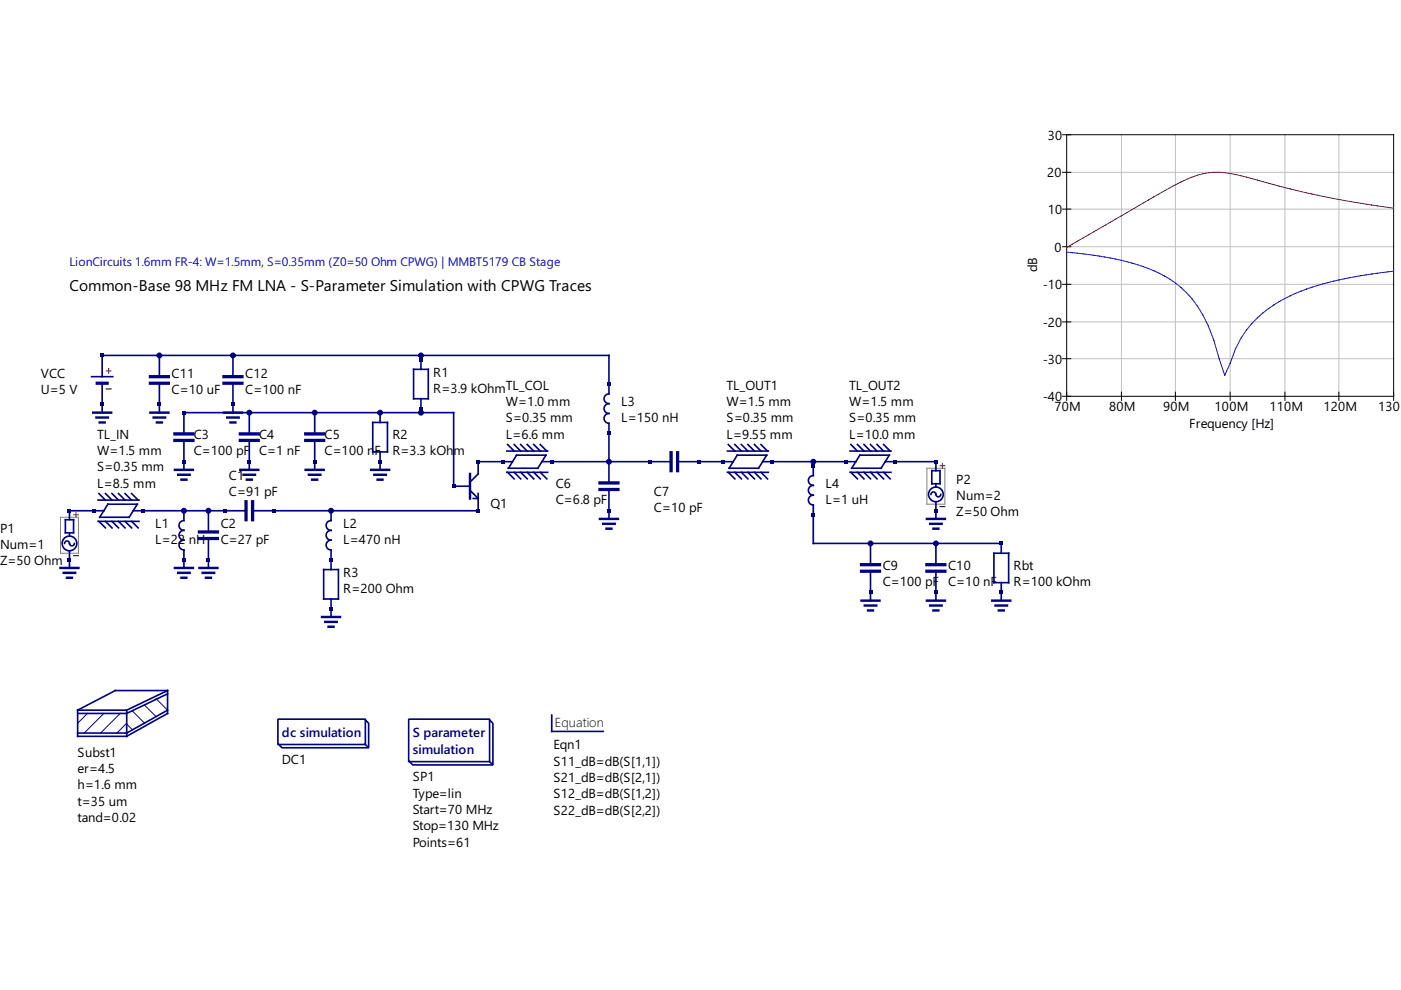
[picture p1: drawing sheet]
<svg xmlns="http://www.w3.org/2000/svg" width="297mm" height="210mm" viewBox="0 0 297 210" stroke-linecap="round" stroke-linejoin="round" font-family="sans-serif">
<g fill="none" stroke="#000080" stroke-width=".35">
<path d="M19.4 79.9h4.5M21.7 79.9v-4.5h107.4v8.1a1.04 1.04 0 0 0-1 1 1.04 1.04 0 0 0 1 1.1 1.04 1.04 0 0 0-1 1 1.04 1.04 0 0 0 1 1.1 1.04 1.04 0 0 0-1 1 1.04 1.04 0 0 0 1 1v12.7M33.8 75.4v4.5M49.4 75.4v4.5M87.7 78.3h3.1v6.2h-3.1zM89.2 75.4v2.9M21.7 81.3v6.2M33.8 81.3v6.2M39 92v-4.5h57.2v15.6h3.4M39 93.4v6.2M49.4 81.3v6.2M52.9 87.5v4.5"/>
<path d="M52.9 93.4v6.2M66.7 87.5v4.5M66.7 93.4v6.2M79 89.6h3.1v6.2h-3.1zM80.6 87.5v2.1M80.6 95.8v3.8M89.2 84.5v3M107.4 95.6h8.7M107.6 94.2l1.4 1.4M108.7 97.9h-7.3v2.6l-1.8 1.7M109 94.2l1.4 1.4M109.5 96.5h6.3l-1.8 2.8h-6.2z"/>
<path d="M110.4 94.2l1.4 1.4M111.8 94.2l1.4 1.4M113.2 94.2l1.4 1.4M114.6 94.2l1.3 1.4M114.9 97.9h27.4M143.7 97.9h11.7M154.2 95.6h8.7M154.4 94.2l1.4 1.4M155.8 94.2l1.4 1.4M156.3 96.5h6.3l-1.8 2.8h-6.2zM157.2 94.2l1.4 1.4M158.6 94.2l1.4 1.4"/>
<path d="M160 94.2l1.3 1.4M161.3 94.2l1.4 1.4M161.7 97.9h19.7M172.4 97.9v2.9a1.04 1.04 0 0 0-1 1.1 1.04 1.04 0 0 0 1 1 1.04 1.04 0 0 0-1 1.1 1.04 1.04 0 0 0 1 1 1.04 1.04 0 0 0-1 1 1.04 1.04 0 0 0 1 1.1v8.1h39.9v2.1M180.2 95.6h8.7M180.4 94.2l1.4 1.4M181.8 94.2l1.4 1.4M182.3 96.5h6.3l-1.8 2.8h-6.2zM183.2 94.2l1.4 1.4M184.6 94.2l1.4 1.4M186 94.2l1.3 1.4M187.3 94.2l1.4 1.4"/>
<path d="M187.7 97.9h10.7v1.9M197.6 99.8h1.7v2.8h-1.7zM13.7 115.2a.52 .52 0 0 1 .5-.5 .52 .52 0 0 1 .5 .5 .52 .52 0 0 0 .6 .5 .52 .52 0 0 0 .5-.5M13.9 110.2h1.7v2.8h-1.7zM14.7 113v.7M14.7 116.8v3.6M20.8 106h8.7M20.8 110.5h8.7M21 104.6l1.4 1.4M21 110.5l1.4 1.4M22 108.3h-7.3v1.9M22.4 104.6l1.3 1.4"/>
<path d="M22.4 110.5l1.3 1.4M22.9 106.9h6.2l-1.7 2.8h-6.3zM23.7 104.6l1.4 1.4M23.7 110.5l1.4 1.4M25.1 104.6l1.4 1.4M25.1 110.5l1.4 1.4M26.5 104.6l1.4 1.4M26.5 110.5l1.4 1.4M27.9 104.6l1.4 1.4M27.9 110.5l1.4 1.4M28.2 108.3h24M39 108.3v2.1a1.04 1.04 0 0 0-1 1 1.04 1.04 0 0 0 1 1 1.04 1.04 0 0 0-1 1.1 1.04 1.04 0 0 0 1 1 1.04 1.04 0 0 0-1 1.1 1.04 1.04 0 0 0 1 1v3.8"/>
<path d="M44.2 108.3v4.5M44.2 114.2v6.2M70.2 108.3v2.1a1.04 1.04 0 0 0-1.1 1 1.04 1.04 0 0 0 1.1 1 1.04 1.04 0 0 0-1.1 1.1 1.04 1.04 0 0 0 1.1 1 1.04 1.04 0 0 0-1.1 1.1 1.04 1.04 0 0 0 1.1 1v4.2M99.6 104l1.8 1.7h-1.1M101.4 104.6v3.7h-47.9M107.4 100.1h8.7M107.6 100.1l1.4 1.4M109 100.1l1.4 1.4M110.4 100.1l1.4 1.4M111.8 100.1l1.4 1.4M113.2 100.1l1.4 1.4M114.6 100.1l1.3 1.4"/>
<path d="M129.1 103.8v6.2M154.2 100.1h8.7M154.4 100.1l1.4 1.4M155.8 100.1l1.4 1.4M157.2 100.1l1.4 1.4M158.6 100.1l1.4 1.4M160 100.1l1.3 1.4M161.3 100.1l1.4 1.4M180.2 100.1h8.7M180.4 100.1l1.4 1.4M181.8 100.1l1.4 1.4M183.2 100.1l1.4 1.4"/>
<path d="M184.6 115.2v4.5M184.6 100.1l1.4 1.4M186 100.1l1.3 1.4M187.3 100.1l1.4 1.4M197.4 104.8a.52 .52 0 0 1 .5-.5 .52 .52 0 0 1 .5 .5 .52 .52 0 0 0 .5 .5 .52 .52 0 0 0 .6-.5M198.4 102.6v.7M198.4 106.4v3.6M198.4 115.2v4.5M210.7 117.3h3.2v6.2h-3.2zM68.6 120.8h3.1v6.2h-3.1zM70.2 127v3.8M184.6 121.1v6.2"/>
<path d="M198.4 121.1v6.2M212.3 123.5v3.8M16.5 150.6h10.4M16.5 150.6v5.5h10.4M26.9 150.6v5.5M35.5 147.1l-8.6 4.2h-10.4M35.5 150.6l-8.6 4.8h-10.4M35.5 146.4h-11.1l-7.9 4.2M35.5 146.4l-8.6 4.2M35.5 146.4v4.9l-8.6 4.8M58.9 152.5h18.6v5.4h-18.6zM77.3 152.5l.9 .8v5.2h-18.4l-.9-.8"/>
<path d="M77.3 157.7l.9 .8M86.6 152.5h17.2v9h-17.2zM103.6 152.5l.9 .8v8.9h-17l-.9-.9M117 151.6v3.5h10.9M103.6 161.3l.9 .9"/>
<circle cx="14.7" cy="115.2" r="1.56"/>
<circle cx="198.4" cy="104.8" r="1.56"/>
</g>
<path d="M18.5 151.3l-2 2M22 151.3l-4.2 4.1M25.5 151.3l-4.2 4.1M26.9 153.3l-2.1 2.1M26.9 153.5l1.2 1.2M28.1 150.7l2.6 2.6M30.7 149.5l2.4 2.5M33.1 148.1l2.4 2.5" fill="none" stroke="#000080" stroke-width=".21"/>
<path d="M196.5 99.3h3.8v7.6h-3.8zM12.8 109.7h3.8v7.6h-3.8z" fill="none" stroke="#808080" stroke-width=".21"/>
<path d="M22.5 78.7h1.1M23 78.1v1.1M199.3 98.8h1M199.8 98.2v1.1M15.6 109.2h1M16.1 108.6v1.1" fill="none" stroke="#f00" stroke-width=".21"/>
<path d="M22.5 82.5h1.1M15.6 117.8h1M199.3 107.4h1" fill="none" stroke="#000" stroke-width=".21"/>
<g fill="none" stroke="#000080" stroke-width=".52">
<path d="M19.8 87.5h3.8M20.4 88.5h2.5M21.1 89.6h1.1M31.9 87.5h3.8M32.6 88.5h2.4M33.3 89.6h1M37.1 99.6h3.8M47.5 87.5h3.8M48.2 88.5h2.4M48.9 89.6h1M51 99.6h3.8M64.8 99.6h3.8"/>
<path d="M78.7 99.6h3.8M37.8 100.7h2.4M38.5 101.7h1M51.6 100.7h2.5M52.3 101.7h1.1M65.5 100.7h2.4M66.2 101.7h1M79.4 100.7h2.4M80.1 101.7h1M99.6 100.5v5.2M127.2 110h3.8M127.9 111.1h2.4"/>
<path d="M128.6 112.1h1M196.5 110h3.8M197.2 111.1h2.4M197.9 112.1h1M12.8 120.4h3.8M13.5 121.5h2.4M14.2 122.5h1.1M37.1 120.4h3.8M37.8 121.5h2.4M38.5 122.5h1M42.3 120.4h3.8M43 121.5h2.4"/>
<path d="M43.7 122.5h1M68.3 130.8h3.8M69 131.9h2.4M69.7 132.9h1M182.7 127.3h3.8M183.4 128.4h2.4M184 129.4h1.1M196.5 127.3h3.8M197.2 128.4h2.4M197.9 129.4h1M210.4 127.3h3.8M211.1 128.4h2.4"/>
<path d="M211.8 129.4h1"/>
</g>
<g fill="none" stroke="#000080" stroke-width=".69">
<path d="M31.9 79.9h3.8M47.5 79.9h3.8M20.6 81.3h2.1M31.9 81.3h3.8M37.1 93.4h3.8M37.1 92h3.8M47.5 81.3h3.8M51 93.4h3.8M51 92h3.8M64.8 93.4h3.8M64.8 92h3.8M142.3 96v3.8"/>
<path d="M143.7 96v3.8M42.3 114.2h3.8M42.3 112.8h3.8M52.2 106.4v3.8M53.5 106.4v3.8M127.2 103.8h3.8M127.2 102.4h3.8M182.7 119.7h3.8M196.5 119.7h3.8M182.7 121.1h3.8M196.5 121.1h3.8"/>
</g>
<g fill="#000080">
<path d="M14.4 107.9h.7v.7h-.7z"/>
<path d="M14.4 118.3h.7v.7h-.7z"/>
<path d="M19.6 107.9h.7v.7h-.7z"/>
<path d="M30 107.9h.7v.7h-.7z"/>
<path d="M38.6 118.3h.7v.7h-.7z"/>
</g>
<circle cx="39" cy="108.3" r=".52" fill="#000080" stroke="#000080" stroke-width=".21"/>
<path d="M43.8 118.3h.7v.7h-.7z" fill="#000080"/>
<circle cx="44.2" cy="108.3" r=".52" fill="#000080" stroke="#000080" stroke-width=".21"/>
<g fill="#000080">
<path d="M47.3 107.9h.7v.7h-.7z"/>
<path d="M57.7 107.9h.7v.7h-.7z"/>
<path d="M69.8 118.3h.7v.7h-.7z"/>
</g>
<circle cx="70.2" cy="108.3" r=".52" fill="#000080" stroke="#000080" stroke-width=".21"/>
<g fill="#000080">
<path d="M69.8 128.7h.7v.7h-.7z"/>
<path d="M95.8 102.7h.7v.7h-.7z"/>
<path d="M101 97.5h.7v.7h-.7z"/>
<path d="M101 107.9h.7v.7h-.7z"/>
<path d="M38.6 97.5h.7v.7h-.7z"/>
<path d="M38.6 87.1h.7v.7h-.7z"/>
<path d="M52.5 97.5h.7v.7h-.7z"/>
</g>
<circle cx="52.9" cy="87.5" r=".52" fill="#000080" stroke="#000080" stroke-width=".21"/>
<path d="M66.4 97.5h.7v.7h-.7z" fill="#000080"/>
<circle cx="66.7" cy="87.5" r=".52" fill="#000080" stroke="#000080" stroke-width=".21"/>
<path d="M80.2 97.5h.7v.7h-.7z" fill="#000080"/>
<circle cx="80.6" cy="87.5" r=".52" fill="#000080" stroke="#000080" stroke-width=".21"/>
<g fill="#000080">
<path d="M88.9 86.3h.7v.7h-.7z"/>
<path d="M88.9 75.9h.7v.7h-.7z"/>
<path d="M21.3 75h.7v.7h-.7z"/>
<path d="M21.3 85.4h.7v.7h-.7z"/>
<path d="M33.4 85.4h.7v.7h-.7z"/>
</g>
<circle cx="33.8" cy="75.4" r=".52" fill="#000080" stroke="#000080" stroke-width=".21"/>
<path d="M49 85.4h.7v.7h-.7z" fill="#000080"/>
<circle cx="49.4" cy="75.4" r=".52" fill="#000080" stroke="#000080" stroke-width=".21"/>
<g fill="#000080">
<path d="M106.2 97.5h.7v.7h-.7z"/>
<path d="M116.6 97.5h.7v.7h-.7z"/>
<path d="M128.8 91.5h.7v.7h-.7z"/>
<path d="M128.8 81.1h.7v.7h-.7z"/>
<path d="M128.8 107.9h.7v.7h-.7z"/>
</g>
<circle cx="129.1" cy="97.9" r=".52" fill="#000080" stroke="#000080" stroke-width=".21"/>
<g fill="#000080">
<path d="M137.4 97.5h.7v.7h-.7z"/>
<path d="M147.8 97.5h.7v.7h-.7z"/>
<path d="M153 97.5h.7v.7h-.7z"/>
<path d="M163.4 97.5h.7v.7h-.7z"/>
<path d="M172.1 108.8h.7v.7h-.7z"/>
<path d="M172.1 98.4h.7v.7h-.7z"/>
<path d="M184.2 125.3h.7v.7h-.7z"/>
</g>
<circle cx="184.6" cy="115.2" r=".52" fill="#000080" stroke="#000080" stroke-width=".21"/>
<path d="M198.1 125.3h.7v.7h-.7z" fill="#000080"/>
<circle cx="198.4" cy="115.2" r=".52" fill="#000080" stroke="#000080" stroke-width=".21"/>
<g fill="#000080">
<path d="M211.9 125.3h.7v.7h-.7z"/>
<path d="M211.9 114.9h.7v.7h-.7z"/>
<path d="M179 97.5h.7v.7h-.7z"/>
<path d="M189.4 97.5h.7v.7h-.7z"/>
<path d="M198.1 97.5h.7v.7h-.7z"/>
<path d="M198.1 107.9h.7v.7h-.7z"/>
</g>
<g fill="#000080" stroke="#000080" stroke-width=".21">
<circle cx="89.2" cy="87.5" r=".52"/>
<circle cx="89.2" cy="75.4" r=".52"/>
<circle cx="172.4" cy="97.9" r=".52"/>
</g>
<path d="M226.2 36.5h69.3M237.8 28.6v55.4M249.2 28.6v55.4M260.8 28.6v55.4M272.4 28.6v55.4M283.9 28.6v55.4M226.2 44.3h69.3M226.2 52.3h69.3M226.2 60.3h69.3M226.2 68.3h69.3M226.2 76.1h69.3" fill="none" stroke="#c0c0c0" stroke-width=".21"/>
<g fill="none" stroke="#000" stroke-width=".21">
<path d="M225.3 28.6h70.2v56.3M225.3 36.5h1.7M226.2 28.6v56.3M225.3 52.3h1.7M225.3 44.3h1.7M225.3 76.1h1.7M225.3 68.3h1.7M225.3 60.3h1.7M225.3 84h70.2M237.8 83.2v1.7M249.2 83.2v1.7M260.8 83.2v1.7"/>
<path d="M272.4 83.2v1.7M283.9 83.2v1.7"/>
</g>
<path d="M295.5 44.1a203.6 203.6 0 0 1-32.4-6.8 15.9 15.9 0 0 0-12.7 1.3l-4.6 2.5-19.6 11.4" fill="none" stroke="#f00" stroke-width=".21"/>
<path d="M226.2 53.5a62.8 62.8 0 0 1 18.4 3.9 21.1 21.1 0 0 1 11.6 11.7l1.2 3 2.3 7.5 1.1-2.6a23.1 23.1 0 0 1 13.9-14.8 77.5 77.5 0 0 1 20.8-4.7" fill="none" stroke="#00f" stroke-width=".21"/>
<text font-size="3.3" x="14.7" y="61.7">Common-Base 98 MHz FM LNA - S-Parameter Simulation with CPWG Traces</text>
<g font-size="2.8">
<text x="222.2" y="29.6">30</text>
<text x="222" y="37.6">20</text>
<text x="222.2" y="45.4">10</text>
<text x="223.6" y="53.4">0</text>
<text x="219.9" y="57.7" transform="rotate(-90 219.9 57.7)">dB</text>
<text x="221.1" y="61.3">-10</text>
<text x="221.1" y="69.3">-20</text>
<text x="221.1" y="77.1">-30</text>
<text x="8.7" y="80">VCC</text>
<text x="8.7" y="83.5">U=5 V</text>
<text x="36.4" y="80">C11</text>
<text x="36.4" y="83.5">C=10 uF</text>
<text x="52" y="80">C12</text>
<text x="52" y="83.5">C=100 nF</text>
<text x="91.8" y="79.9">R1</text>
<text x="91.8" y="83.3">R=3.9 kOhm</text>
<text x="107.3" y="82.6">TL_COL</text>
<text x="154.1" y="82.6">TL_OUT1</text>
<text x="180.1" y="82.6">TL_OUT2</text>
<text x="107.3" y="86.1">W=1.0 mm</text>
<text x="107.3" y="89.6">S=0.35 mm</text>
<text x="131.7" y="86.1">L3</text>
<text x="131.7" y="89.6">L=150 nH</text>
<text x="154.1" y="86.1">W=1.5 mm</text>
<text x="154.1" y="89.6">S=0.35 mm</text>
<text x="180.1" y="86.1">W=1.5 mm</text>
<text x="180.1" y="89.6">S=0.35 mm</text>
<text x="221.1" y="85.1">-40</text>
<text x="223.6" y="87.1">70M</text>
<text x="235.2" y="87.1">80M</text>
<text x="246.6" y="87.1">90M</text>
<text x="257.5" y="87.1">100M</text>
<text x="269.1" y="87.1">110M</text>
<text x="280.6" y="87.1">120M</text>
<text x="292.2" y="87.1">130M</text>
<text x="20.6" y="93">TL_IN</text>
<text x="41.1" y="93">C3</text>
<text x="54.9" y="93">C4</text>
<text x="68.8" y="93">C5</text>
<text x="83.2" y="93">R2</text>
<text x="107.3" y="93">L=6.6 mm</text>
<text x="154.1" y="93">L=9.55 mm</text>
<text x="180.1" y="93">L=10.0 mm</text>
<text x="252.2" y="90.8">Frequency [Hz]</text>
<text x="20.6" y="96.5">W=1.5 mm</text>
<text x="20.6" y="100">S=0.35 mm</text>
<text x="41.1" y="96.5">C=100 pF</text>
<text x="48.5" y="101.7">C1</text>
<text x="54.9" y="96.5">C=1 nF</text>
<text x="68.8" y="96.5">C=100 nF</text>
<text x="83.2" y="96.5">R=3.3 kOhm</text>
<text x="20.6" y="103.4">L=8.5 mm</text>
<text x="48.5" y="105.2">C=91 pF</text>
<text x="104" y="107.8">Q1</text>
<text x="117.8" y="103.4">C6</text>
<text x="117.8" y="106.9">C=6.8 pF</text>
<text x="138.6" y="105.2">C7</text>
<text x="175" y="103.4">L4</text>
<text x="175" y="106.9">L=1 uH</text>
<text x="202.8" y="102.6">P2</text>
<text x="202.8" y="106">Num=2</text>
<text x="0" y="113">P1</text>
<text x="32.9" y="111.9">L1</text>
<text x="46.8" y="111.9">C2</text>
<text x="72.8" y="111.9">L2</text>
<text x="138.6" y="108.6">C=10 pF</text>
<text x="202.8" y="109.5">Z=50 Ohm</text>
<text x="0" y="116.4">Num=1</text>
<text x="0" y="119.9">Z=50 Ohm</text>
<text x="32.9" y="115.4">L=22 nH</text>
<text x="46.8" y="115.4">C=27 pF</text>
<text x="72.8" y="115.4">L=470 nH</text>
<text x="72.8" y="122.3">R3</text>
<text x="72.8" y="125.8">R=200 Ohm</text>
<text x="187.2" y="120.8">C9</text>
<text x="187.2" y="124.2">C=100 pF</text>
<text x="201" y="120.8">C10</text>
<text x="201" y="124.2">C=10 nF</text>
<text x="214.9" y="120.8">Rbt</text>
<text x="214.9" y="124.2">R=100 kOhm</text>
<text x="117.7" y="154">Equation</text>
<text x="16.5" y="160.4">Subst1</text>
<text x="117.3" y="158.9">Eqn1</text>
<text x="16.5" y="163.9">er=4.5</text>
<text x="16.5" y="167.4">h=1.6 mm</text>
<text x="59.8" y="162">DC1</text>
<text x="87.5" y="165.6">SP1</text>
<text x="117.3" y="162.4">S11_dB=dB(S[1,1])</text>
<text x="117.3" y="165.8">S21_dB=dB(S[2,1])</text>
<text x="16.5" y="170.8">t=35 um</text>
<text x="87.5" y="169.1">Type=lin</text>
<text x="87.5" y="172.6">Start=70 MHz</text>
<text x="117.3" y="169.3">S12_dB=dB(S[1,2])</text>
<text x="117.3" y="172.8">S22_dB=dB(S[2,2])</text>
<text x="16.5" y="174.3">tand=0.02</text>
<text x="87.5" y="176">Stop=130 MHz</text>
<text x="87.5" y="179.5">Points=61</text>
</g>
<g font-size="2.8" fill="#000080">
<text x="59.8" y="156.3">dc simulation</text>
<text x="87.5" y="156.3">S parameter</text>
<text x="87.5" y="159.9">simulation</text>
</g>
<text font-size="2.6" fill="#00f" x="14.7" y="56.5">LionCircuits 1.6mm FR-4: W=1.5mm, S=0.35mm (Z0=50 Ohm CPWG) | MMBT5179 CB Stage</text>
</svg>
